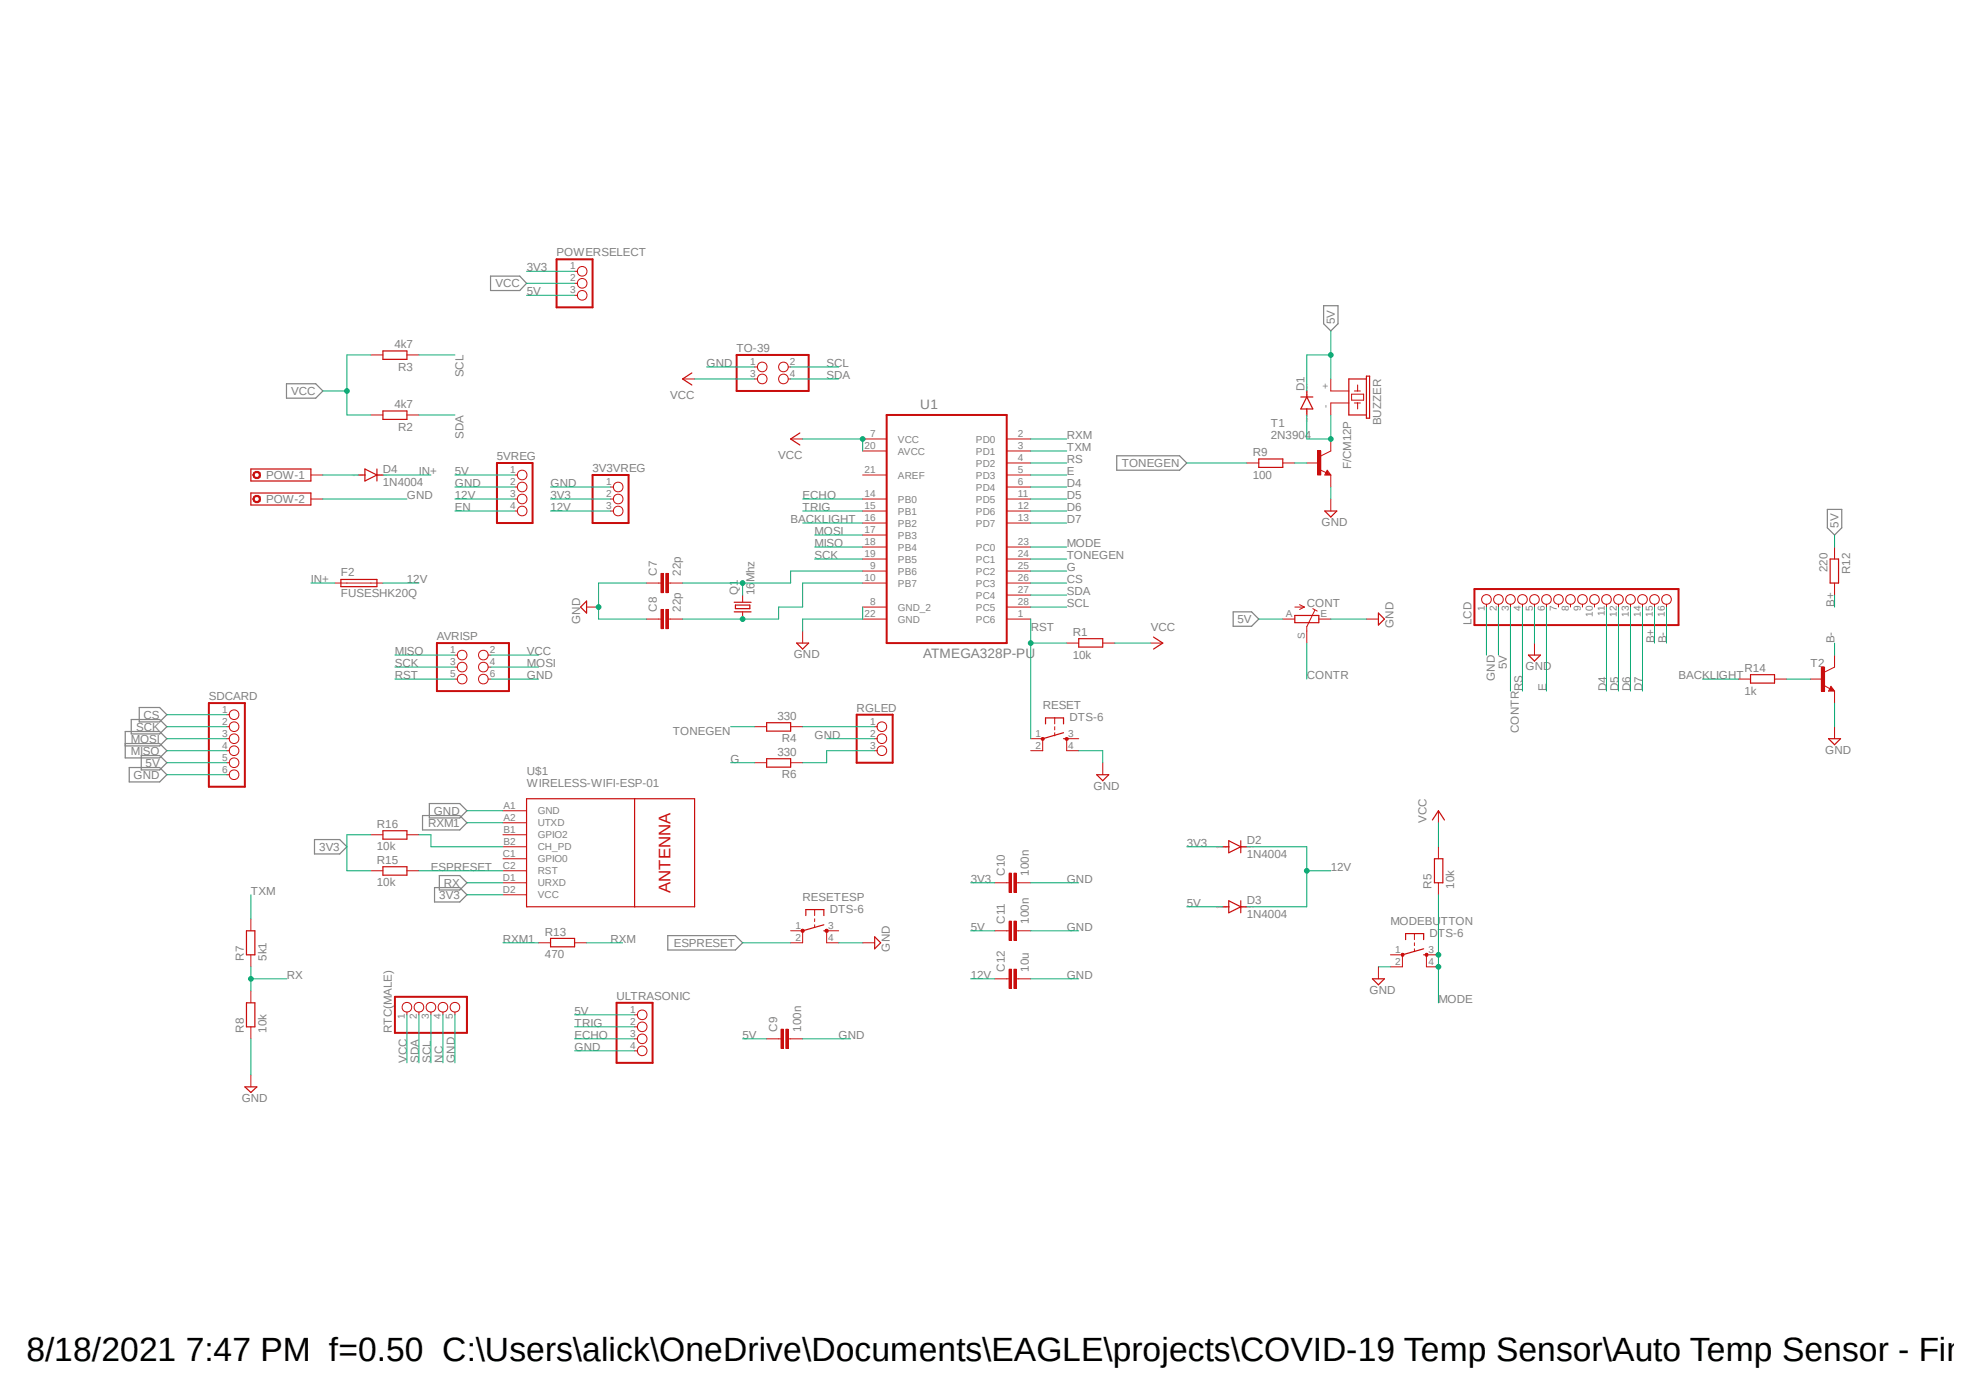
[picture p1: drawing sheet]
<svg xmlns="http://www.w3.org/2000/svg" width="210mm" height="148mm" viewBox="0 0 210 148" stroke-linecap="round" stroke-linejoin="round" font-family="sans-serif">
<path d="M13.1 25.8l183.2 91.1M196.3 25.8l-183.2 91.1" fill="none" stroke="#fff" stroke-width=".11"/>
<g fill="none" stroke="#808080" stroke-width=".13">
<path d="M51.9 29.2h3.1l.7 .8-.7 .7h-3.1zM140 32.3h1.6v1.9l-.8 .8-.8-.8zM30.3 40.6h3.1l.8 .8-.8 .7h-3.1zM118.2 48.2h6.6l.8 .8-.8 .7h-6.6zM193.3 53.9h1.6v1.9l-.8 .8-.8-.8zM13.3 78.7h3.6l.8 .7-.8 .8h-3.6v-2.8h3.6l.8 .7-.8 .8h-3.6M13.9 76.1h3l.8 .8-.8 .7h-3zM14.7 74.8h2.2l.8 .8-.8 .8h-2.2zM14.9 79.9h2l.8 .8-.8 .7h-2zM130.5 64.7h1.9l.8 .8-.8 .8h-1.9zM13.7 81.2h3.2l.8 .8-.8 .7h-3.2zM33.3 88.8h2.6l.8 .8-.8 .7h-2.6z"/>
<path d="M44.7 86.3h3.9l.8 .7-.8 .8h-3.9zM45.4 85h3.2l.8 .8-.8 .7h-3.2zM46 93.9h2.6l.8 .8-.8 .7h-2.6zM46.5 92.6h2.1l.8 .8-.8 .7h-2.1zM70.7 99h7.1l.8 .7-.8 .8h-7.1z"/>
</g>
<path d="M93.8 43.9h12.7v24.1h-12.7z" fill="none" stroke="#c90d0c" stroke-width=".21"/>
<g fill="none" stroke="#c90d0c" stroke-width=".11">
<path d="M83.7 46.4h1.2M91.3 46.4h2.5M91.3 47.7h2.5M91.3 50.2h2.5M91.3 52.8h2.5M91.3 54.1h2.5M91.3 55.3h2.5M91.3 56.6h2.5M91.3 57.9h2.5M91.3 59.1h2.5M106.5 46.4h2.6M106.5 47.7h2.6"/>
<path d="M106.5 50.2h2.6M106.5 52.8h2.6M106.5 54.1h2.6M106.5 55.3h2.6M106.5 57.9h2.6M106.5 59.1h2.6M106.5 49h2.6M106.5 51.5h2.6M62.1 64.2h1.2M78.6 62.9v.8M78.6 64.7v.8M84.9 66.8v1.2"/>
<path d="M91.3 60.4h2.5M91.3 61.7h2.5M91.3 64.2h2.5M91.3 65.5h2.5M106.5 60.4h2.6M106.5 61.7h2.6M106.5 64.2h2.6M106.5 65.5h2.6M106.5 62.9h2.6M110.3 78.1v1.3M111.6 75.9v.7M111.6 76.9v.3"/>
<path d="M111.6 77.5v.4M112.9 68h1.2M112.9 78.1v1.3M116.7 68h1.2M121.8 68h1.2M135.7 65.5h1.3M137 64.2h1M137.5 64l.5 .2M138 64.2l-.5 .3M138.9 64.4l.5 .2M139.1 64.6l-.8 1.7v1.7M139.5 65.5h1.3"/>
<path d="M144.6 65.5h1.2M162.3 68v1.3"/>
</g>
<g fill="none" stroke="#c90d0c" stroke-width=".13">
<path d="M84.6 45.8l-.9 .6 .9 .7M62.1 63.6v1.3l-.7-.7zM77.7 63.7h1.8M77.7 64.7h1.8M77.8 64h1.5v.4h-1.5zM84.3 68h1.3l-.7 .7zM110.6 76.6v-.7h1.9v.7M112.5 78.1h.4M112.5 77.5l-2.2 .6M114.1 67.6h2.6v.9h-2.6zM122 67.4l1 .6-1 .7M137 65.1h2.5v.8h-2.5z"/>
<path d="M145.8 64.9l.7 .6-.7 .6zM161.7 69.3h1.3l-.7 .6z"/>
</g>
<path d="M110.2 78.1h.2v.2h-.2z" fill-rule="evenodd" fill="#c90d0c"/>
<path d="M110.2 78.1h.2v.2h-.2z" fill="none" stroke="#c90d0c" stroke-width=".11"/>
<path d="M112.7 78.1h.3v.2h-.3z" fill-rule="evenodd" fill="#c90d0c"/>
<g fill="none" stroke="#c90d0c" stroke-width=".11">
<path d="M64.6 51.5h.3M64.6 52.8h.3M64.6 54.1h.3M131.9 49h1.3M135.7 49h1.3M138.3 49h1.2M139.4 47.7h.3v2.5h-.3zM139.7 49.7l.6 .3M140.4 49.7l.4 .5h-.6zM140.8 40.1v1.3h1.9M140.8 46.4v1.3l-1 .5M140.8 50.2v1.3"/>
<path d="M140.8 52.8v1.3M142.7 42.6h-1.9v1.3M143 41.7h1.3v.6h-1.3zM143.3 41.4h.6M143.3 42.6h.6M143.6 40.7v.7M143.6 42.6v.7M79.8 76.9h1.3M83.7 76.9h1.2M92.5 78.1h.3M92.5 79.4h.3M92.5 76.9h.3"/>
<path d="M109.1 78.1h1.2M109.1 79.4h1.2M112.7 78.1h.3v.2h-.3zM112.9 78.1h1.2M112.9 79.4h1.2M157.3 63.9v.3M158.5 63.9v.3M159.8 63.9v.3M161.1 63.9v.3M162.3 63.9v.3M163.6 63.9v.3M164.9 63.9v.3"/>
<path d="M166.2 63.9v.3M167.4 63.9v.3M168.7 63.9v.3M170 63.9v.3M171.2 63.9v.3M172.5 63.9v.3M173.8 63.9v.3M175 63.9v.3M176.3 63.9v.3M26.5 97.2v1.3M79.8 80.7h1.3M83.7 80.7h1.2"/>
<path d="M116.7 80.7v1.3M26.5 101v1.3M26.5 104.8v1.3M26.5 108.6v1.3M26.5 113.7v1.3"/>
<circle cx="65.4" cy="51.5" r=".51"/>
<circle cx="65.4" cy="54.1" r=".51"/>
<circle cx="65.4" cy="52.8" r=".51"/>
<circle cx="93.3" cy="76.9" r=".51"/>
<circle cx="93.3" cy="79.4" r=".51"/>
<circle cx="93.3" cy="78.1" r=".51"/>
<circle cx="157.3" cy="63.4" r=".51"/>
<circle cx="158.5" cy="63.4" r=".51"/>
<circle cx="159.8" cy="63.4" r=".51"/>
<circle cx="161.1" cy="63.4" r=".51"/>
<circle cx="162.3" cy="63.4" r=".51"/>
<circle cx="163.6" cy="63.4" r=".51"/>
<circle cx="164.9" cy="63.4" r=".51"/>
<circle cx="166.2" cy="63.4" r=".51"/>
<circle cx="167.4" cy="63.4" r=".51"/>
<circle cx="168.7" cy="63.4" r=".51"/>
<circle cx="170" cy="63.4" r=".51"/>
<circle cx="171.2" cy="63.4" r=".51"/>
<circle cx="172.5" cy="63.4" r=".51"/>
<circle cx="173.8" cy="63.4" r=".51"/>
<circle cx="175" cy="63.4" r=".51"/>
<circle cx="176.3" cy="63.4" r=".51"/>
</g>
<path d="M62.7 50.2h3.8v5.1h-3.8zM90.6 75.6h3.8v5.1h-3.8zM156 62.3h21.6v3.8h-21.6z" fill="none" stroke="#c90d0c" stroke-width=".21"/>
<path d="M144.6 39.8h.3v4.4h-.3zM26.5 49.6h6.4v1.3h-6.4zM133.2 48.6h2.5v.8h-2.5zM140.2 54.1h1.2l-.6 .6zM140.4 50l.1 .1h-.2l.1-.2 .3 .3h-.4M144.6 40.1h-1.9v3.8h1.9M81.1 76.5h2.6v.8h-2.6zM26.1 98.5h.9v2.5h-.9zM81.1 80.3h2.6v.9h-2.6zM116 82h1.3l-.6 .6zM25.9 115h1.3l-.7 .6zM26.1 106.1h.9v2.5h-.9z" fill="none" stroke="#c90d0c" stroke-width=".13"/>
<path d="M139.6 47.7v2.5" fill="none" stroke="#c90d0c" stroke-width=".34"/>
<path d="M26.8 50l.3-.1h.2l.2 .1v.5l-.2 .1h-.2l-.3-.1v-.3h.1v-.1l.2-.1 .3 .1v.1v.2l-.3 .1-.2-.1v-.2h-.1z" fill-rule="evenodd" fill="#c90d0c"/>
<path d="M26.8 50l.3-.1h.2l.2 .1v.5l-.2 .1h-.2l-.3-.1v-.3h.1v-.1l.2-.1 .3 .1v.1v.2l-.3 .1-.2-.1v-.2h-.1zM32.9 50.2h1.3" fill="none" stroke="#c90d0c" stroke-width=".11"/>
<path d="M26.5 52.2h6.4v1.2h-6.4z" fill="none" stroke="#c90d0c" stroke-width=".13"/>
<path d="M26.8 52.5l.3-.1h.2l.2 .1v.5l-.2 .2h-.2l-.3-.2v-.2h.1v-.2l.2-.1 .3 .1v.2v.2h-.3h-.2v-.2h-.1z" fill-rule="evenodd" fill="#c90d0c"/>
<g fill="none" stroke="#c90d0c" stroke-width=".11">
<path d="M39.2 37.5h1.3M43.1 37.5h1.2M79.8 38.8h.3M83.4 38.8h.3M26.8 52.5l.3-.1h.2l.2 .1v.5l-.2 .2h-.2l-.3-.2v-.2h.1v-.2l.2-.1 .3 .1v.2v.2h-.3h-.2v-.2h-.1zM32.9 52.8h1.3M39.2 43.9h1.3M43.1 43.9h1.2M54.5 52.8h.2M54.5 50.2h.2M54.5 51.5h.2M54.5 54.1h.2"/>
<path d="M79.8 40.1h.3M83.4 40.1h.3M194.1 57.9v1.2M48.1 69.3h.3M48.1 70.6h.3M48.1 71.8h.3M51.6 69.3h.3M51.6 70.6h.3M51.6 71.8h.3M194.1 61.7v1.2M84.9 98.5v1.2M86.2 96.2v.7"/>
<path d="M86.2 97.2v.3M86.2 97.8v.3M87.5 98.5v1.2"/>
<circle cx="80.6" cy="38.8" r=".51"/>
<circle cx="82.9" cy="38.8" r=".51"/>
<circle cx="55.2" cy="50.2" r=".51"/>
<circle cx="55.2" cy="54.1" r=".51"/>
<circle cx="55.2" cy="51.5" r=".51"/>
<circle cx="55.2" cy="52.8" r=".51"/>
<circle cx="80.6" cy="40.1" r=".51"/>
<circle cx="82.9" cy="40.1" r=".51"/>
<circle cx="48.9" cy="70.6" r=".51"/>
<circle cx="48.9" cy="71.8" r=".51"/>
<circle cx="48.9" cy="69.3" r=".51"/>
<circle cx="51.1" cy="70.6" r=".51"/>
<circle cx="51.1" cy="69.3" r=".51"/>
<circle cx="51.1" cy="71.8" r=".51"/>
</g>
<path d="M77.9 37.5h7.7v3.9h-7.7zM52.6 49h3.7v6.3h-3.7zM46.2 68h7.6v5.1h-7.6z" fill="none" stroke="#c90d0c" stroke-width=".21"/>
<path d="M40.5 37.1h2.6v.9h-2.6zM40.5 43.5h2.6v.9h-2.6zM193.6 59.1h.9v2.6h-.9zM85.3 96.9v-.7h1.9v.7M87.2 98.5h.3M87.2 97.8l-2.3 .7" fill="none" stroke="#c90d0c" stroke-width=".13"/>
<circle cx="84.9" cy="98.5" r=".17" fill="#c90d0c"/>
<circle cx="84.9" cy="98.5" r=".17" fill="none" stroke="#c90d0c" stroke-width=".11"/>
<circle cx="87.5" cy="98.5" r=".17" fill="#c90d0c"/>
<g fill="none" stroke="#c90d0c" stroke-width=".11">
<path d="M35.4 61.7h5.1M68.4 61.7h1.5M68.4 65.5h1.5M69.9 60.7h.3v2h-.3zM69.9 64.5h.3v2h-.3zM70.4 60.7h.3v2h-.3zM70.4 64.5h.3v2h-.3zM70.7 61.7h1.5M70.7 65.5h1.5M183.9 71.8h1.3M187.7 71.8h1.3M191.6 71.8h1.2"/>
<path d="M192.7 70.6h.3v2.5h-.3zM193 72.5l.6 .4M193.7 72.6l.4 .5h-.6zM194.1 69.3v1.3l-1 .5M194.1 73.1v1.3M194.1 76.9v1.2M83.7 98.5h1.2M83.7 99.7h1.2M87.5 98.5h1.2M87.5 99.7h1.2M91.3 99.7h1.2M105.2 98.5h1.6"/>
<path d="M105.2 93.4h1.6M106.8 92.4h.2v2h-.2zM106.8 97.5h.2v2h-.2zM107.3 92.4h.2v2h-.2zM107.3 97.5h.2v2h-.2zM107.5 98.5h1.6M107.5 93.4h1.6M149.6 98.8v.6M149.6 99.7v.3M43.1 107.1v.3M44.3 107.1v.3M45.6 107.1v.3"/>
<path d="M46.9 107.1v.3M48.1 107.1v.3M67.1 107.4h.3M67.1 108.6h.3M67.1 109.9h.3M67.1 111.2h.3M81.1 109.9h1.5M82.6 108.9h.3v2h-.3zM83.1 108.9h.3v2h-.3zM83.4 109.9h1.5M105.2 103.5h1.6M106.8 102.5h.2v2.1h-.2z"/>
<path d="M107.3 102.5h.2v2.1h-.2zM107.5 103.5h1.6M148.4 101v1.3M149.6 100.4v.3M150.9 101v1.3"/>
<circle cx="87.5" cy="98.5" r=".17"/>
<circle cx="43" cy="106.6" r=".51"/>
<circle cx="44.3" cy="106.6" r=".51"/>
<circle cx="45.6" cy="106.6" r=".51"/>
<circle cx="46.9" cy="106.6" r=".51"/>
<circle cx="48.1" cy="106.6" r=".51"/>
<circle cx="67.9" cy="107.4" r=".51"/>
<circle cx="67.9" cy="108.6" r=".51"/>
<circle cx="67.9" cy="109.9" r=".51"/>
<circle cx="67.9" cy="111.2" r=".51"/>
</g>
<g fill="none" stroke="#c90d0c" stroke-width=".13">
<path d="M38 50.2h.6M38.6 49.6l1.3 .6-1.3 .7zM39.9 49.6v1.3M39.9 50.2h.6M36.1 61.3h3.8v.8h-3.8zM185.2 71.4h2.5v.9h-2.5zM193.5 78.1h1.2l-.6 .7zM193.7 72.9l.1 .1h-.2l.1-.3 .3 .3h-.4M92.5 99.1l.7 .6-.7 .7zM129.4 89.6h.6M129.4 95.9h.6M130 88.9l1.3 .7-1.3 .6z"/>
<path d="M130 95.3l1.3 .6-1.3 .7zM131.3 88.9v1.3M131.3 95.3v1.3M131.3 89.6h.6M131.3 95.9h.6M148.7 99.4v-.6h1.9v.6M150.6 101h.3M150.6 100.4l-2.2 .6"/>
</g>
<path d="M192.9 70.6v2.5" fill="none" stroke="#c90d0c" stroke-width=".34"/>
<path d="M70.1 60.7v2M70.1 64.5v2M70.6 60.7v2M70.6 64.5v2M106.9 92.4v2M106.9 97.5v2M107.4 92.4v2M107.4 97.5v2M82.8 108.9v2M83.3 108.9v2M106.9 102.5v2.1M107.4 102.5v2.1" fill="none" stroke="#c90d0c" stroke-width=".25"/>
<path d="M41.8 105.5h7.6v3.8h-7.6zM65.2 106.1h3.8v6.3h-3.8z" fill="none" stroke="#c90d0c" stroke-width=".21"/>
<path d="M148.3 100.9h.2v.2h-.2z" fill-rule="evenodd" fill="#c90d0c"/>
<path d="M148.3 100.9h.2v.2h-.2z" fill="none" stroke="#c90d0c" stroke-width=".11"/>
<path d="M150.8 100.9h.2v.2h-.2z" fill-rule="evenodd" fill="#c90d0c"/>
<g fill="none" stroke="#c90d0c" stroke-width=".11">
<path d="M60.8 28.7h.3M60.8 30h.3M60.8 31.2h.3M72.2 40.1h1.3M24 75.6h.3M24 76.9h.3M24 78.1h.3M24 79.4h.3M24 80.7h.3M24 82h.3M39.2 88.3h1.3M39.2 92.1h1.3"/>
<path d="M43.1 88.3h1.2M43.1 92.1h1.2M53.2 85.8h2.5M53.2 87h2.5M53.2 88.3h2.5M53.2 89.6h2.5M53.2 90.8h2.5M53.2 92.1h2.5M53.2 93.4h2.5M53.2 94.7h2.5M57 99.7h1.3M60.8 99.7h1.3"/>
<path d="M152.2 85.8v1.2M152.2 89.6v1.2M152.2 93.4v1.3M145.8 102.3v1.2M147.1 101h1.3M147.1 102.3h1.3M150.8 100.9h.2v.2h-.2zM150.9 101h1.3M150.9 102.3h1.3"/>
<circle cx="61.6" cy="28.7" r=".51"/>
<circle cx="61.6" cy="30" r=".51"/>
<circle cx="61.6" cy="31.2" r=".51"/>
<circle cx="24.8" cy="76.9" r=".51"/>
<circle cx="24.8" cy="75.6" r=".51"/>
<circle cx="24.8" cy="78.1" r=".51"/>
<circle cx="24.8" cy="79.4" r=".51"/>
<circle cx="24.8" cy="82" r=".51"/>
<circle cx="24.8" cy="80.7" r=".51"/>
</g>
<g fill="none" stroke="#c90d0c" stroke-width=".13">
<path d="M73.2 39.5l-1 .6 1 .6M137.6 42h1.3M138.3 42l.6 1.3h-1.3zM138.3 41.4v.6M138.3 43.3v.6M40.5 91.7h2.6v.9h-2.6zM40.5 87.9h2.6v.9h-2.6zM55.7 84.5h17.8v11.4h-17.8zM58.3 99.3h2.5v.9h-2.5zM67.1 84.5v11.4M151.6 86.7l.6-.9 .6 .9M151.8 90.8h.9v2.6h-.9z"/>
<path d="M145.2 103.5h1.3l-.7 .7z"/>
</g>
<path d="M58.9 27.4h3.8v5.1h-3.8zM22.1 74.4h3.8v8.8h-3.8z" fill="none" stroke="#c90d0c" stroke-width=".21"/>
<path d="M109.1 55.3h3.8M109.1 52.8h3.8M109.1 51.5h3.8M109.1 54.1h3.8M68.4 61.7h-5.1v3.8M91.3 64.2v1.3h-6.4v1.3M157.3 64.2v5.1M170 64.2v8.9M171.2 64.2v8.9M172.5 64.2v8.9M173.8 64.2v8.9" fill="none" stroke="#0dab76" stroke-width=".11"/>
<circle cx="63.3" cy="64.2" r=".25" fill="#0dab76"/>
<g fill="none" stroke="#0dab76" stroke-width=".11">
<path d="M74.8 38.8h5M34.2 52.8h8.9M48.1 51.5h6.4M58.3 51.5h6.3M84.9 46.4h6.4v1.3M109.1 50.2h3.8M109.1 49h3.8M140.8 51.5v1.3M51.9 71.8h5.1M63.3 65.5h5.1M87.5 78.1h5M114.1 79.4h2.6v1.3"/>
<path d="M140.8 65.5h3.8M161.1 64.2v8.9M162.3 64.2v3.8M163.6 64.2v8.9M194.1 74.4v2.5M17.7 82h6.3M49.4 85.8h3.8M88.7 99.7h2.6M109.1 93.4h5M109.1 98.5h5M26.5 109.9v3.8M48.1 107.4v5"/>
<path d="M60.8 111.2h6.3M84.9 109.9h5.1M109.1 103.5h5M145.8 102.3h1.3"/>
<circle cx="63.3" cy="64.2" r=".25"/>
</g>
<circle cx="91.3" cy="46.4" r=".25" fill="#0dab76"/>
<g fill="none" stroke="#0dab76" stroke-width=".11">
<path d="M39.2 37.5h-2.5v3.9h-2.5M73.5 40.1h6.3M51.9 69.3h5.1M117.9 68h3.9M152.2 87v2.6"/>
<circle cx="91.3" cy="46.4" r=".25"/>
</g>
<circle cx="36.7" cy="41.4" r=".25" fill="#0dab76"/>
<g fill="none" stroke="#0dab76" stroke-width=".11">
<path d="M55.7 30h5.1M36.7 41.4v2.5h2.5M84.9 52.8h6.4M84.9 54.1h6.4M82.4 64.2v1.3h-10.2M138.3 68v3.8M159.8 64.2v8.9M43.1 107.4v5M60.8 109.9h6.3M60.8 108.6h6.3"/>
<circle cx="36.7" cy="41.4" r=".25"/>
</g>
<circle cx="78.6" cy="65.5" r=".25" fill="#0dab76"/>
<g fill="none" stroke="#0dab76" stroke-width=".11">
<path d="M72.2 61.7h11.5M78.6 61.7v1.2M91.3 61.7h-6.4v2.5h-2.5"/>
<circle cx="78.6" cy="65.5" r=".25"/>
</g>
<circle cx="78.6" cy="61.7" r=".25" fill="#0dab76"/>
<g fill="none" stroke="#0dab76" stroke-width=".11">
<path d="M44.3 37.5h3.8M83.7 38.8h5M44.3 43.9h3.8M83.7 40.1h5M109.1 57.9h3.8M91.3 60.4h-7.6v1.3M109.1 64.2h3.8M109.1 62.9h3.8M152.2 94.7v11.4M44.3 107.4v5M45.6 107.4v5"/>
<circle cx="78.6" cy="61.7" r=".25"/>
</g>
<circle cx="152.2" cy="101" r=".25" fill="#0dab76"/>
<circle cx="152.2" cy="101" r=".25" fill="none" stroke="#0dab76" stroke-width=".11"/>
<circle cx="152.2" cy="102.3" r=".25" fill="#0dab76"/>
<g fill="none" stroke="#0dab76" stroke-width=".11">
<path d="M109.1 65.5v12.6M109.1 68h3.8"/>
<circle cx="152.2" cy="102.3" r=".25"/>
</g>
<circle cx="109.1" cy="68" r=".25" fill="#0dab76"/>
<g fill="none" stroke="#0dab76" stroke-width=".11">
<path d="M48.1 52.8h6.4M58.3 54.1h6.3M40.5 61.7h3.8M41.8 71.8h6.3M84.9 76.9h7.6M92.5 79.4h-5v1.3h-2.6M109.1 60.4h3.8M77.3 80.7h2.5M131.9 89.6h6.4v6.3h-6.4M138.3 92.1h2.5M102.7 103.5h2.5"/>
<circle cx="109.1" cy="68" r=".25"/>
</g>
<circle cx="138.3" cy="92.1" r=".25" fill="#0dab76"/>
<g fill="none" stroke="#0dab76" stroke-width=".11">
<path d="M55.7 28.7h5.1M58.3 52.8h6.3M39.2 88.3h-2.5v3.8h2.5M44.3 92.1h8.9M49.4 94.7h3.8M78.6 99.7h5.1M102.7 93.4h2.5M125.6 89.6h3.8M26.5 102.3v2.5M26.5 103.5h3.9"/>
<circle cx="138.3" cy="92.1" r=".25"/>
</g>
<circle cx="26.5" cy="103.6" r=".25" fill="#0dab76"/>
<g fill="none" stroke="#0dab76" stroke-width=".11">
<path d="M109.1 47.7h3.8M140.8 43.9v2.5h-2.5M26.5 94.7v2.5M49.4 93.4h3.8"/>
<circle cx="26.5" cy="103.6" r=".25"/>
</g>
<circle cx="140.8" cy="46.4" r=".25" fill="#0dab76"/>
<g fill="none" stroke="#0dab76" stroke-width=".11">
<path d="M138.3 37.5h2.5M140.8 35v5.1M34.2 50.2h3.8M40.5 50.2h5.1M48.1 54.1h6.4M48.1 50.2h6.4M84.9 55.3h6.4M86.2 57.9h5.1M86.2 56.6h5.1M86.2 59.1h5.1M137 49h1.3M138.3 43.9v2.5"/>
<path d="M194.1 56.6v1.3M17.7 79.4h6.3M17.7 78.1h6.3M17.7 76.9h6.3M32.9 61.7h2.5M41.8 69.3h6.3M41.8 70.6h6.3M51.9 70.6h5.1M158.5 64.2v5.1M175 64.2v3.8M176.3 64.2v3.8M180.1 71.8h3.8"/>
<path d="M189 71.8h2.6M194.1 62.9v1.3M194.1 68v1.3M49.4 87h3.8M53.2 99.7h3.8M46.9 107.4v5"/>
<circle cx="140.8" cy="46.4" r=".25"/>
</g>
<circle cx="140.8" cy="37.6" r=".25" fill="#0dab76"/>
<g fill="none" stroke="#0dab76" stroke-width=".11">
<path d="M55.7 31.2h5.1M138.3 37.5v3.9M109.1 46.4h3.8M109.1 59.1h3.8M125.6 49h6.3M17.7 75.6h6.3M77.3 76.9h2.5M109.1 61.7h3.8M133.2 65.5h2.5M17.7 80.7h6.3M44.3 88.3h1.3v1.3h7.6M62.1 99.7h3.8"/>
<path d="M102.7 98.5h2.5M125.6 95.9h3.8M60.8 107.4h6.3M78.6 109.9h2.5"/>
<circle cx="140.8" cy="37.6" r=".25"/>
</g>
<text font-size="3.6" x="2.8" y="143.9">8/18/2021 7:47 PM f=0.50 C:\Users\alick\OneDrive\Documents\EAGLE\projects\COVID-19 Temp Sensor\Auto Temp Sensor - Final.</text>
<text font-size="1.8" fill="#c90d0c" x="71" y="94.4" transform="rotate(-90 71 94.4)">ANTENNA</text>
<g font-size="1.4" fill="#808080">
<text x="97.4" y="43.3">U1</text>
<text x="97.7" y="69.6">ATMEGA328P-PU</text>
</g>
<g font-size="1.2" fill="#808080">
<text x="55.8" y="28.7">3V3</text>
<text x="58.9" y="27.1">POWERSELECT</text>
<text x="52.4" y="30.4">VCC</text>
<text x="55.8" y="31.2">5V</text>
<text x="141.2" y="34.3" transform="rotate(-90 141.2 34.3)">5V</text>
<text x="30.8" y="41.8">VCC</text>
<text x="41.7" y="36.8">4k7</text>
<text x="42.1" y="39.2">R3</text>
<text x="49" y="39.9" transform="rotate(-90 49 39.9)">SCL</text>
<text x="74.8" y="38.8">GND</text>
<text x="77.9" y="37.3">TO-39</text>
<text x="87.5" y="38.8">SCL</text>
<text x="87.5" y="40.1">SDA</text>
<text x="138" y="41.4" transform="rotate(-90 138 41.4)">D1</text>
<text x="41.7" y="43.1">4k7</text>
<text x="42.1" y="45.6">R2</text>
<text x="49" y="46.4" transform="rotate(-90 49 46.4)">SDA</text>
<text x="70.9" y="42.2">VCC</text>
<text x="112.9" y="47.7">TXM</text>
<text x="112.9" y="46.4">RXM</text>
<text x="134.4" y="46.4">2N3904</text>
<text x="134.4" y="45.2">T1</text>
<text x="146.1" y="45" transform="rotate(-90 146.1 45)">BUZZER</text>
<text x="28.2" y="50.7">POW-1</text>
<text x="28.2" y="53.3">POW-2</text>
<text x="40.5" y="51.4">1N4004</text>
<text x="40.5" y="50">D4</text>
<text x="43.1" y="52.8">GND</text>
<text x="44.3" y="50.2">IN+</text>
<text x="48.1" y="51.5">GND</text>
<text x="48.1" y="52.8">12V</text>
<text x="48.1" y="50.2">5V</text>
<text x="52.6" y="48.7">5VREG</text>
<text x="58.2" y="51.5">GND</text>
<text x="58.2" y="52.8">3V3</text>
<text x="62.7" y="50">3V3VREG</text>
<text x="82.3" y="48.6">VCC</text>
<text x="84.9" y="52.8">ECHO</text>
<text x="112.9" y="52.8">D5</text>
<text x="112.9" y="51.5">D4</text>
<text x="112.9" y="50.2">E</text>
<text x="112.9" y="49">RS</text>
<text x="118.7" y="49.4">TONEGEN</text>
<text x="132.5" y="50.6">100</text>
<text x="132.5" y="48.2">R9</text>
<text x="143" y="49.7" transform="rotate(-90 143 49.7)">F/CM12P</text>
<text x="48.1" y="54.1">EN</text>
<text x="58.2" y="54.1">12V</text>
<text x="83.6" y="55.3">BACKLIGHT</text>
<text x="84.9" y="54.1">TRIG</text>
<text x="86.2" y="57.9">MISO</text>
<text x="86.2" y="56.6">MOSI</text>
<text x="86.2" y="59.1">SCK</text>
<text x="112.9" y="55.3">D7</text>
<text x="112.9" y="54.1">D6</text>
<text x="112.9" y="57.9">MODE</text>
<text x="112.9" y="59.1">TONEGEN</text>
<text x="139.8" y="55.6">GND</text>
<text x="194.5" y="55.8" transform="rotate(-90 194.5 55.8)">5V</text>
<text x="32.9" y="61.7">IN+</text>
<text x="36.1" y="63.1">FUSESHK20Q</text>
<text x="36.1" y="61">F2</text>
<text x="43.1" y="61.7">12V</text>
<text x="61.4" y="66" transform="rotate(-90 61.4 66)">GND</text>
<text x="69.5" y="64.7" transform="rotate(-90 69.5 64.7)">C8</text>
<text x="69.5" y="60.9" transform="rotate(-90 69.5 60.9)">C7</text>
<text x="72.1" y="64.7" transform="rotate(-90 72.1 64.7)">22p</text>
<text x="72.1" y="60.9" transform="rotate(-90 72.1 60.9)">22p</text>
<text x="78.1" y="62.9" transform="rotate(-90 78.1 62.9)">Q1</text>
<text x="79.8" y="62.9" transform="rotate(-90 79.8 62.9)">16Mhz</text>
<text x="112.9" y="64.2">SCL</text>
<text x="112.9" y="62.9">SDA</text>
<text x="112.9" y="60.4">G</text>
<text x="112.9" y="61.7">CS</text>
<text x="130.9" y="65.9">5V</text>
<text x="138.3" y="64.2">CONT</text>
<text x="193.3" y="60.5" transform="rotate(-90 193.3 60.5)">220</text>
<text x="194.1" y="64.2" transform="rotate(-90 194.1 64.2)">B+</text>
<text x="195.7" y="60.7" transform="rotate(-90 195.7 60.7)">R12</text>
<text x="41.8" y="71.8">RST</text>
<text x="41.8" y="69.3">MISO</text>
<text x="41.8" y="70.6">SCK</text>
<text x="46.2" y="67.7">AVRISP</text>
<text x="55.8" y="71.8">GND</text>
<text x="55.8" y="69.3">VCC</text>
<text x="55.8" y="70.6">MOSI</text>
<text x="84" y="69.6">GND</text>
<text x="109" y="66.8">RST</text>
<text x="113.5" y="69.7">10k</text>
<text x="113.5" y="67.3">R1</text>
<text x="121.7" y="66.8">VCC</text>
<text x="138.3" y="71.8">CONTR</text>
<text x="147.4" y="66.4" transform="rotate(-90 147.4 66.4)">GND</text>
<text x="155.7" y="66.1" transform="rotate(-90 155.7 66.1)">LCD</text>
<text x="159.4" y="70.8" transform="rotate(-90 159.4 70.8)">5V</text>
<text x="161.4" y="70.9">GND</text>
<text x="175" y="68" transform="rotate(-90 175 68)">B+</text>
<text x="176.3" y="68" transform="rotate(-90 176.3 68)">B-</text>
<text x="177.6" y="71.8">BACKLIGHT</text>
<text x="184.6" y="71.1">R14</text>
<text x="191.6" y="70.6">T2</text>
<text x="194.1" y="68" transform="rotate(-90 194.1 68)">B-</text>
<text x="14.4" y="77.3">SCK</text>
<text x="15.2" y="76.1">CS</text>
<text x="22.1" y="74">SDCARD</text>
<text x="71.2" y="77.8">TONEGEN</text>
<text x="82.3" y="76.2">330</text>
<text x="90.6" y="75.3">RGLED</text>
<text x="110.3" y="75">RESET</text>
<text x="113.2" y="76.2">DTS-6</text>
<text x="158.2" y="72.1" transform="rotate(-90 158.2 72.1)">GND</text>
<text x="160.7" y="77.6" transform="rotate(-90 160.7 77.6)">CONTR</text>
<text x="161.1" y="73.1" transform="rotate(-90 161.1 73.1)">RS</text>
<text x="163.6" y="73.1" transform="rotate(-90 163.6 73.1)">E</text>
<text x="170" y="73.1" transform="rotate(-90 170 73.1)">D4</text>
<text x="171.2" y="73.1" transform="rotate(-90 171.2 73.1)">D5</text>
<text x="172.5" y="73.1" transform="rotate(-90 172.5 73.1)">D6</text>
<text x="173.8" y="73.1" transform="rotate(-90 173.8 73.1)">D7</text>
<text x="184.6" y="73.5">1k</text>
<text x="13.8" y="79.9">MISO</text>
<text x="13.8" y="78.6">MOSI</text>
<text x="14.1" y="82.4">GND</text>
<text x="15.4" y="81.2">5V</text>
<text x="55.8" y="83.2">WIRELESS-WIFI-ESP-01</text>
<text x="55.8" y="82">U$1</text>
<text x="77.3" y="80.7">G</text>
<text x="82.3" y="79.9">330</text>
<text x="82.7" y="78.5">R4</text>
<text x="82.7" y="82.3">R6</text>
<text x="86.2" y="78.1">GND</text>
<text x="115.7" y="83.6">GND</text>
<text x="193.1" y="79.8">GND</text>
<text x="39.9" y="90">10k</text>
<text x="39.9" y="87.6">R16</text>
<text x="45.3" y="87.5">RXM1</text>
<text x="45.9" y="86.2">GND</text>
<text x="125.6" y="89.6">3V3</text>
<text x="131.9" y="89.3">D2</text>
<text x="150.9" y="87" transform="rotate(-90 150.9 87)">VCC</text>
<text x="26.5" y="94.7">TXM</text>
<text x="33.8" y="90">3V3</text>
<text x="39.9" y="93.8">10k</text>
<text x="39.9" y="91.4">R15</text>
<text x="45.6" y="92.1">ESPRESET</text>
<text x="46.5" y="95.1">3V3</text>
<text x="46.9" y="93.9">RX</text>
<text x="84.9" y="95.3">RESETESP</text>
<text x="102.7" y="93.4">3V3</text>
<text x="106.3" y="92.6" transform="rotate(-90 106.3 92.6)">C10</text>
<text x="108.8" y="92.6" transform="rotate(-90 108.8 92.6)">100n</text>
<text x="112.9" y="93.4">GND</text>
<text x="125.6" y="95.9">5V</text>
<text x="131.9" y="90.7">1N4004</text>
<text x="131.9" y="95.7">D3</text>
<text x="140.8" y="92.1">12V</text>
<text x="151.5" y="94" transform="rotate(-90 151.5 94)">R5</text>
<text x="153.8" y="94" transform="rotate(-90 153.8 94)">10k</text>
<text x="25.8" y="101.6" transform="rotate(-90 25.8 101.6)">R7</text>
<text x="28.2" y="101.6" transform="rotate(-90 28.2 101.6)">5k1</text>
<text x="53.2" y="99.7">RXM1</text>
<text x="57.7" y="101.4">470</text>
<text x="57.7" y="99">R13</text>
<text x="64.6" y="99.7">RXM</text>
<text x="71.3" y="100.2">ESPRESET</text>
<text x="87.8" y="96.6">DTS-6</text>
<text x="94.1" y="100.7" transform="rotate(-90 94.1 100.7)">GND</text>
<text x="102.7" y="98.5">5V</text>
<text x="106.3" y="97.7" transform="rotate(-90 106.3 97.7)">C11</text>
<text x="108.8" y="97.7" transform="rotate(-90 108.8 97.7)">100n</text>
<text x="112.9" y="98.5">GND</text>
<text x="131.9" y="97.1">1N4004</text>
<text x="147.1" y="97.8">MODEBUTTON</text>
<text x="151.3" y="99.1">DTS-6</text>
<text x="30.4" y="103.5">RX</text>
<text x="60.8" y="107.4">5V</text>
<text x="65.2" y="105.7">ULTRASONIC</text>
<text x="102.7" y="103.5">12V</text>
<text x="106.3" y="102.8" transform="rotate(-90 106.3 102.8)">C12</text>
<text x="108.8" y="102.8" transform="rotate(-90 108.8 102.8)">10u</text>
<text x="112.9" y="103.5">GND</text>
<text x="144.9" y="105.1">GND</text>
<text x="152.2" y="106.1">MODE</text>
<text x="25.8" y="109.3" transform="rotate(-90 25.8 109.3)">R8</text>
<text x="28.2" y="109.3" transform="rotate(-90 28.2 109.3)">10k</text>
<text x="41.4" y="109.3" transform="rotate(-90 41.4 109.3)">RTC(MALE)</text>
<text x="43.1" y="112.4" transform="rotate(-90 43.1 112.4)">VCC</text>
<text x="44.3" y="112.4" transform="rotate(-90 44.3 112.4)">SDA</text>
<text x="45.6" y="112.4" transform="rotate(-90 45.6 112.4)">SCL</text>
<text x="46.9" y="112.4" transform="rotate(-90 46.9 112.4)">NC</text>
<text x="48.1" y="112.4" transform="rotate(-90 48.1 112.4)">GND</text>
<text x="60.8" y="111.2">GND</text>
<text x="60.8" y="109.9">ECHO</text>
<text x="60.8" y="108.6">TRIG</text>
<text x="78.6" y="109.9">5V</text>
<text x="82.2" y="109.1" transform="rotate(-90 82.2 109.1)">C9</text>
<text x="84.8" y="109.1" transform="rotate(-90 84.8 109.1)">100n</text>
<text x="88.7" y="109.9">GND</text>
<text x="25.6" y="116.5">GND</text>
</g>
<g font-size="1.1" fill="#808080">
<text x="60.3" y="28.5">1</text>
<text x="60.3" y="29.8">2</text>
<text x="60.3" y="31">3</text>
<text x="79.4" y="38.7">1</text>
<text x="79.4" y="39.9">3</text>
<text x="83.6" y="38.7">2</text>
<text x="83.6" y="39.9">4</text>
<text x="140.6" y="41.2" transform="rotate(-90 140.6 41.2)">+</text>
<text x="91.5" y="47.5">20</text>
<text x="92.1" y="46.3">7</text>
<text x="95" y="46.8">VCC</text>
<text x="103.3" y="46.8">PD0</text>
<text x="107.7" y="46.3">2</text>
<text x="107.7" y="47.5">3</text>
<text x="140.6" y="43.2" transform="rotate(-90 140.6 43.2)">-</text>
<text x="54" y="50.1">1</text>
<text x="54" y="51.4">2</text>
<text x="54" y="52.6">3</text>
<text x="54" y="53.9">4</text>
<text x="64.1" y="51.4">1</text>
<text x="64.1" y="52.6">2</text>
<text x="64.1" y="53.9">3</text>
<text x="91.5" y="50.1">21</text>
<text x="91.5" y="52.6">14</text>
<text x="91.5" y="53.9">15</text>
<text x="95" y="48.1">AVCC</text>
<text x="95" y="50.6">AREF</text>
<text x="95" y="53.2">PB0</text>
<text x="103.3" y="48.1">PD1</text>
<text x="103.3" y="49.4">PD2</text>
<text x="103.3" y="50.6">PD3</text>
<text x="103.3" y="51.9">PD4</text>
<text x="103.3" y="53.2">PD5</text>
<text x="107.7" y="48.8">4</text>
<text x="107.7" y="50.1">5</text>
<text x="107.7" y="51.4">6</text>
<text x="107.7" y="52.6">11</text>
<text x="107.7" y="53.9">12</text>
<text x="91.5" y="55.2">16</text>
<text x="91.5" y="56.4">17</text>
<text x="91.5" y="57.7">18</text>
<text x="91.5" y="59">19</text>
<text x="95" y="54.4">PB1</text>
<text x="95" y="55.7">PB2</text>
<text x="95" y="57">PB3</text>
<text x="95" y="58.3">PB4</text>
<text x="95" y="59.5">PB5</text>
<text x="103.3" y="54.4">PD6</text>
<text x="103.3" y="55.7">PD7</text>
<text x="103.3" y="58.3">PC0</text>
<text x="103.3" y="59.5">PC1</text>
<text x="107.7" y="55.2">13</text>
<text x="107.7" y="57.7">23</text>
<text x="107.7" y="59">24</text>
<text x="91.5" y="61.5">10</text>
<text x="91.5" y="65.3">22</text>
<text x="92.1" y="60.2">9</text>
<text x="92.1" y="64.1">8</text>
<text x="95" y="60.8">PB6</text>
<text x="95" y="62.1">PB7</text>
<text x="95" y="64.6">GND_2</text>
<text x="95" y="65.9">GND</text>
<text x="103.3" y="60.8">PC2</text>
<text x="103.3" y="62.1">PC3</text>
<text x="103.3" y="63.3">PC4</text>
<text x="103.3" y="64.6">PC5</text>
<text x="103.3" y="65.9">PC6</text>
<text x="107.7" y="60.2">25</text>
<text x="107.7" y="61.5">26</text>
<text x="107.7" y="62.8">27</text>
<text x="107.7" y="64.1">28</text>
<text x="107.7" y="65.3">1</text>
<text x="136.1" y="65.3">A</text>
<text x="139.7" y="65.3">E</text>
<text x="157.1" y="64.7" transform="rotate(-90 157.1 64.7)">1</text>
<text x="158.4" y="64.7" transform="rotate(-90 158.4 64.7)">2</text>
<text x="159.6" y="64.7" transform="rotate(-90 159.6 64.7)">3</text>
<text x="160.9" y="64.7" transform="rotate(-90 160.9 64.7)">4</text>
<text x="162.2" y="64.7" transform="rotate(-90 162.2 64.7)">5</text>
<text x="163.4" y="64.7" transform="rotate(-90 163.4 64.7)">6</text>
<text x="164.7" y="64.7" transform="rotate(-90 164.7 64.7)">7</text>
<text x="166" y="64.7" transform="rotate(-90 166 64.7)">8</text>
<text x="167.3" y="64.7" transform="rotate(-90 167.3 64.7)">9</text>
<text x="168.5" y="65.3" transform="rotate(-90 168.5 65.3)">10</text>
<text x="169.8" y="65.2" transform="rotate(-90 169.8 65.2)">11</text>
<text x="171.1" y="65.3" transform="rotate(-90 171.1 65.3)">12</text>
<text x="172.3" y="65.3" transform="rotate(-90 172.3 65.3)">13</text>
<text x="173.6" y="65.3" transform="rotate(-90 173.6 65.3)">14</text>
<text x="174.9" y="65.3" transform="rotate(-90 174.9 65.3)">15</text>
<text x="176.1" y="65.3" transform="rotate(-90 176.1 65.3)">16</text>
<text x="47.6" y="69.1">1</text>
<text x="47.6" y="70.4">3</text>
<text x="47.6" y="71.6">5</text>
<text x="51.8" y="69.1">2</text>
<text x="51.8" y="70.4">4</text>
<text x="51.8" y="71.6">6</text>
<text x="138" y="67.6" transform="rotate(-90 138 67.6)">S</text>
<text x="23.5" y="75.4">1</text>
<text x="23.5" y="76.7">2</text>
<text x="23.5" y="78">3</text>
<text x="92.1" y="76.7">1</text>
<text x="92.1" y="78">2</text>
<text x="109.6" y="78">1</text>
<text x="113" y="78">3</text>
<text x="23.5" y="79.2">4</text>
<text x="23.5" y="80.5">5</text>
<text x="23.5" y="81.8">6</text>
<text x="92.1" y="79.2">3</text>
<text x="109.6" y="79.2">2</text>
<text x="113" y="79.2">4</text>
<text x="53.3" y="85.6">A1</text>
<text x="53.3" y="86.9">A2</text>
<text x="53.3" y="88.1">B1</text>
<text x="53.3" y="89.4">B2</text>
<text x="56.9" y="86.1">GND</text>
<text x="56.9" y="87.4">UTXD</text>
<text x="56.9" y="88.7">GPIO2</text>
<text x="56.9" y="90">CH_PD</text>
<text x="53.2" y="90.7">C1</text>
<text x="53.2" y="91.9">C2</text>
<text x="53.2" y="93.2">D1</text>
<text x="53.2" y="94.5">D2</text>
<text x="56.9" y="91.2">GPIO0</text>
<text x="56.9" y="92.5">RST</text>
<text x="56.9" y="93.8">URXD</text>
<text x="56.9" y="95">VCC</text>
<text x="84.2" y="98.3">1</text>
<text x="84.2" y="99.6">2</text>
<text x="87.6" y="99.6">4</text>
<text x="87.6" y="98.3">3</text>
<text x="147.6" y="100.8">1</text>
<text x="151.1" y="100.8">3</text>
<text x="42.8" y="107.8" transform="rotate(-90 42.8 107.8)">1</text>
<text x="44.1" y="107.8" transform="rotate(-90 44.1 107.8)">2</text>
<text x="45.4" y="107.8" transform="rotate(-90 45.4 107.8)">3</text>
<text x="46.7" y="107.8" transform="rotate(-90 46.7 107.8)">4</text>
<text x="47.9" y="107.8" transform="rotate(-90 47.9 107.8)">5</text>
<text x="66.7" y="107.2">1</text>
<text x="147.6" y="102.1">2</text>
<text x="151.1" y="102.1">4</text>
<text x="66.7" y="108.4">2</text>
<text x="66.7" y="109.7">3</text>
<text x="66.7" y="111">4</text>
</g>
<g font-size=".3" fill="#ffba08">
<text x="138.4" y="44.6" transform="rotate(-90 138.4 44.6)">SpiceOrder 1</text>
<text x="138.4" y="42.1" transform="rotate(-90 138.4 42.1)">SpiceOrder 2</text>
<text x="37.3" y="50.3">SpiceOrder 1</text>
<text x="39.8" y="50.3">SpiceOrder 2</text>
<text x="128.7" y="89.7">SpiceOrder 1</text>
<text x="131.2" y="89.7">SpiceOrder 2</text>
<text x="128.7" y="96">SpiceOrder 1</text>
<text x="131.2" y="96">SpiceOrder 2</text>
</g>
</svg>
